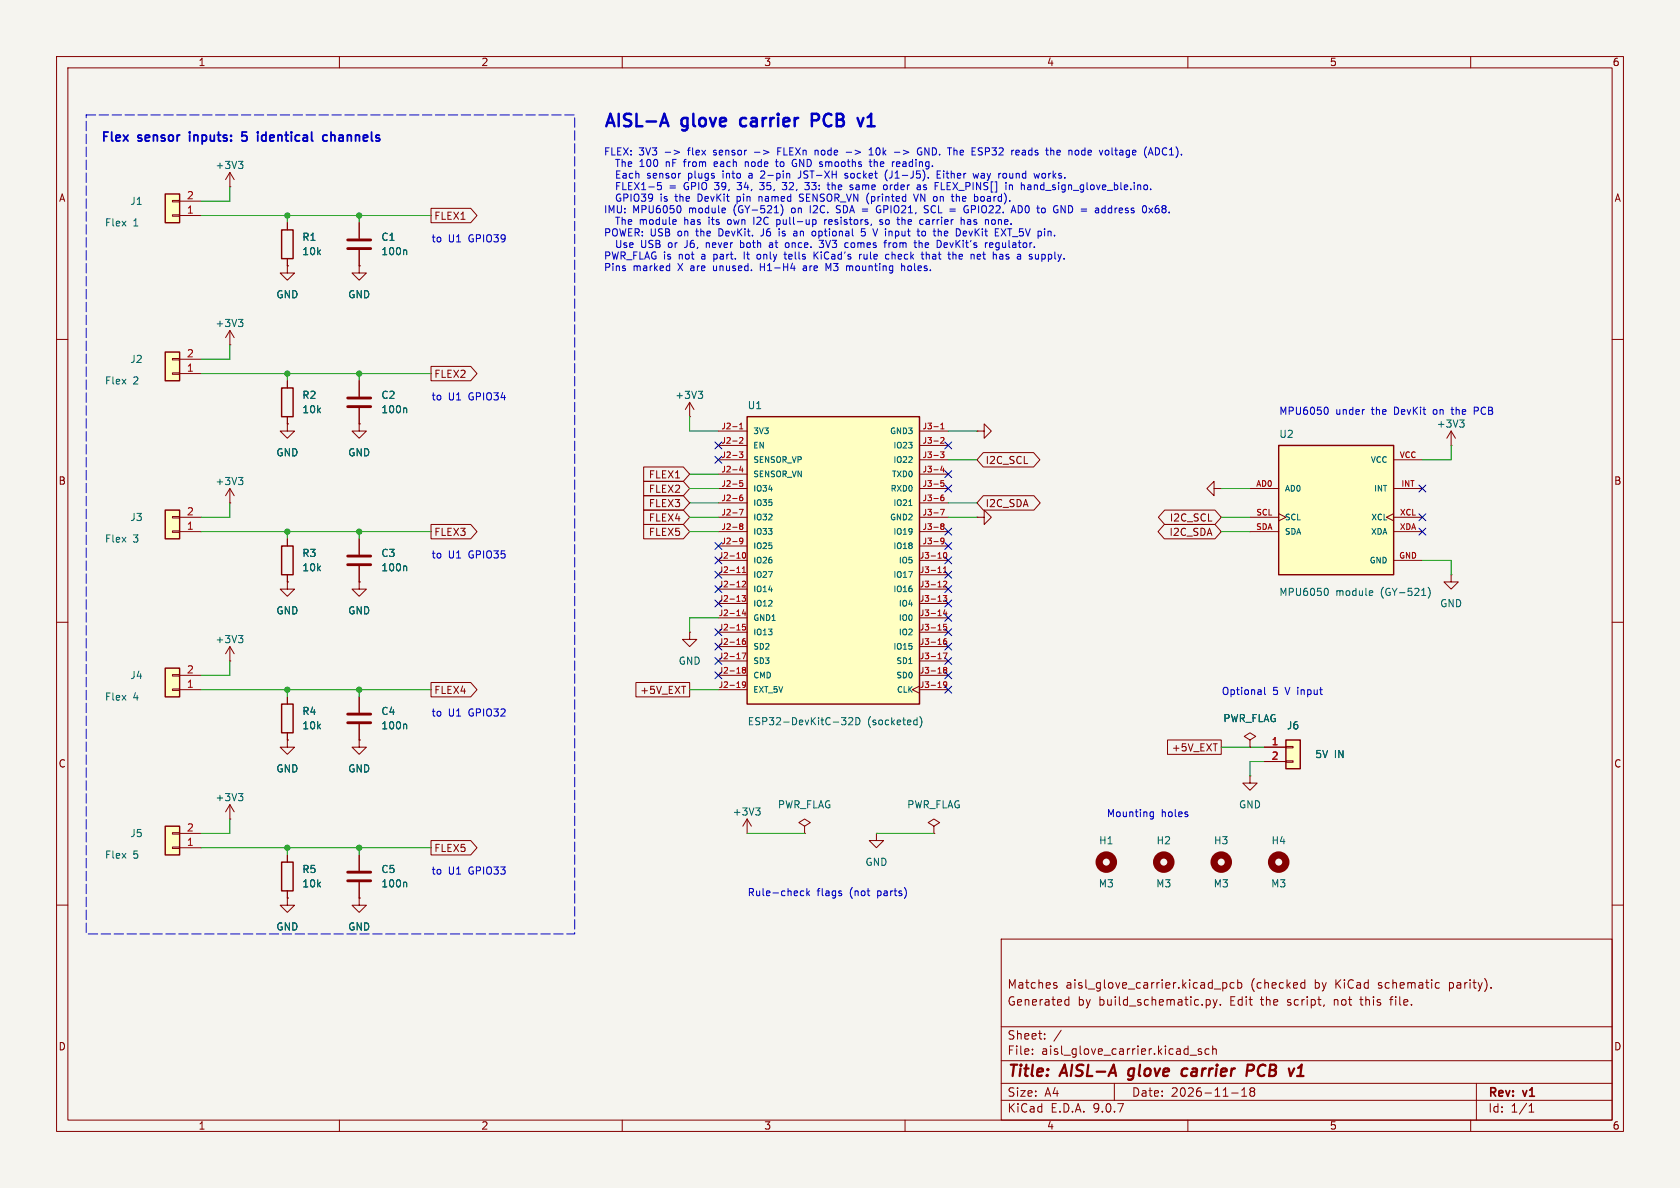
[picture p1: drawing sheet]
<svg xmlns="http://www.w3.org/2000/svg" width="297mm" height="210mm" viewBox="0 0 297 210" stroke-linecap="round" stroke-linejoin="round" font-family="sans-serif">
<path d="M0 0h297v210h-297z" fill="#f5f4ef" stroke="#f5f4ef" stroke-width=".18"/>
<g fill="none" stroke="#840000" stroke-width=".18">
<path d="M10 10h277v190h-277zM12 12h273v186h-273zM60 10v2M110 10v2M160 10v2M210 10v2M260 10v2M40.6 33h.1M40.6 30.5l-.7 1.3M40.6 30.5l.8 1.3M40.6 30.5v2.5M50.8 39.4v1.2"/>
<path d="M50.8 45.7v1.3M10 60h2M285 60h2M172.7 91.4h1.3v-1.2l1.3 1.2-1.3 1.3v-1.3M172.7 91.4h.1M214.6 86.4v-1.3l-1.2 1.3 1.2 1.2v-1.2h1.3M215.9 86.4h.1M10 110h2M63.5 102.9v1.2h1.3l-1.3 1.3-1.3-1.3h1.3M63.5 102.9h.1M285 110h2M63.5 123.2v2.8"/>
<path d="M63.5 128v2.8M221 137.2v1.2h1.2l-1.2 1.3-1.3-1.3h1.3M221 137.2h.1M40.6 144.8h.1M40.6 142.2v2.6M40.6 142.2l-.7 1.3M40.6 142.2l.8 1.3M50.8 151.1v1.3M50.8 157.5v1.3M10 160h2M177 166h108v32h-108zM186.5 174.2l.3 .1 .1 .2-.2 .2h-.3"/>
<path d="M186.5 173.7l.3 .1M188.4 177.6h.6M188.4 176.8h.6M189 176.2v1.5M213.2 176.8l.5-.1 .3 .3v.4l-.2 .2h-.6M213.2 176.7v1.5M214.5 176.7l.3 1M214.7 174.8h1.1M214.8 177.7l-.1 .4-.2 .1M215.2 176.7l-.4 1M215.7 177.6v.1M216.2 173.8l.4-.1 .3 .3v.4l-.2 .2h-.5"/>
<path d="M216.2 173.7v1.5M218.2 173.8l-.5-.1-.2 .3v.4l.1 .2h.6M218.8 173.8l.4-.1 .3 .3v.4l-.1 .2h-.6M218.8 173.2v1.5M230.2 173.7l.5 .1M230.7 174.6l-.5 .1M230.7 173.2v1.5M240.4 176.7h.6M245.7 176.7h.5M246.1 176.2l-.2 .2v1.3M254 173.7l.5 .1M254.5 174.6l-.5 .1"/>
<path d="M263.6 174.6v.1M285 160h2M60 198v2M110 198v2M160 198v2M177 194.5h108M177 191.5h108M177 187.5h108M177 181.5h108M182.5 186.3v.1M182.5 185.5v.1M184.7 183.6v.1"/>
<path d="M184.7 182.8v.1M187.6 182.1l-1.3 2M197 191.5v3M210 198v2M210.4 186.5h1.1M212.4 185.5l-.4-.1-.2 .2 .1 .2 .5 .2v.3h-.6M213.7 185.5l-.4-.1-.3 .3v.4l.2 .2h.5M214.4 185.5l.2-.1 .4 .1v.9M214.4 184.9v1.5M217.7 193.2h1.2M219.5 193.8h.9M219.5 192.7l.5-.4v1.5"/>
<path d="M221.2 192.9l-.2 .3v.5l.2 .1 .5-.1 .1-.2-.1-.4-.2-.2M221.2 192.9l-.2-.2 .2-.4 .5 .1 .1 .2-.3 .3M221.2 192.9h.3M260 198v2M261 191.5v6.5M270.3 196.6h.9M270.3 195.5l.4-.4v1.5"/>
</g>
<path d="M199.4 190.8l.2 .1M199.5 189.3v.7M209.9 189a.66 .66 0 0 0-1 .3v.5l.1 .3 .2 .1 .6-.1M220.5 189.3h.7a.55 .55 0 0 0 .5-.5 .55 .55 0 0 0-.3-.6h-.8l-.3 2M229.3 190.2h1.1M229.7 188.7l.4-.5-.2 2" fill="none" stroke="#840000" stroke-width=".4"/>
<g fill="none" stroke="#840000" stroke-width="1.3">
<circle cx="195.6" cy="152.4" r="1.27"/>
<circle cx="205.7" cy="152.4" r="1.27"/>
<circle cx="215.9" cy="152.4" r="1.27"/>
<circle cx="226.1" cy="152.4" r="1.27"/>
</g>
<path d="M42.2 28.5h.7l-.4 .5M42.7 29l.2 .2v.3l-.2 .3M71.7 128l.2 .2v.6M42.2 140.3h.7l-.4 .5M42.7 140.8l.2 .2v.3l-.2 .2" fill="none" stroke="#006464" stroke-width=".18"/>
<path d="M61.5 126.2h4M61.5 127.8h4" fill="none" stroke="#840000" stroke-width=".51"/>
<path d="M49.8 40.6h2v5.1h-2zM49.8 152.4h2v5.1h-2z" fill="none" stroke="#840000" stroke-width=".25"/>
<path d="M226.1 78.7h20.3v22.9h-20.3z" fill="#ffffc2"/>
<path d="M226.1 78.7h20.3v22.9h-20.3zM49.8 96.5h2v5.1h-2z" fill="none" stroke="#840000" stroke-width=".25"/>
<path d="M50.8 95.3v1.2M221 86.4h5.1M221 91.4h5.1M221 94h5.1M226.1 90.8l1.2 .6-1.2 .7M246.4 90.8l-1.3 .6 1.3 .7M246.4 86.4h5.1M246.4 91.4h5.1M246.4 94h5.1M246.4 81.3h5.1M246.4 99.1h5.1M50.8 101.6v1.3" fill="none" stroke="#840000" stroke-width=".18"/>
<path d="M234.4 104a.68 .68 0 0 1 .4 .6 .68 .68 0 0 1-.4 .7M242.3 104.4l.3 .1 .1 .2-.6 .1M242.6 105.2l-.3 .1M251.3 105.3h.8M252.5 103.8a1.46 1.46 0 0 1 0 1.9" fill="none" stroke="#006464" stroke-width=".18"/>
<path d="M132.1 73.7h30.5v50.8h-30.5z" fill="#ffffc2"/>
<path d="M132.1 73.7h30.5v50.8h-30.5z" fill="none" stroke="#840000" stroke-width=".25"/>
<g fill="none" stroke="#840000" stroke-width=".18">
<path d="M127 76.2h5.1M127 78.7h5.1M162.6 76.2h5M162.6 78.7h5M127 81.3h5.1M127 83.8h5.1M127 86.4h5.1M127 88.9h5.1M127 91.4h5.1M127 94h5.1M127 96.5h5.1M127 99.1h5.1"/>
<path d="M162.6 81.3h5M162.6 83.8h5M162.6 86.4h5M162.6 88.9h5M162.6 91.4h5M162.6 94h5M162.6 96.5h5M162.6 99.1h5M127 101.6h5.1M127 104.1h5.1M127 106.7h5.1M127 109.2h5.1"/>
<path d="M127 111.8h5.1M127 114.3h5.1M127 116.8h5.1M127 119.4h5.1M162.6 101.6h5M162.6 104.1h5M162.6 106.7h5M162.6 109.2h5M162.6 111.8h5M162.6 114.3h5M162.6 116.8h5M162.6 119.4h5"/>
<path d="M127 121.9h5.1M162.6 121.3l-1.3 .6 1.3 .7M162.6 121.9h5"/>
</g>
<g fill="none" stroke="#a90000" stroke-width=".18">
<path d="M130.7 79.9h.6l-.3 .4 .3 .1v.4l-.2 .1-.4-.1M130.7 75.8h.6M130.7 75.1l.3-.3v1M130.7 77.4l.4-.1 .2 .3-.6 .8h.6M166.3 79.9h.6l-.3 .4 .2 .1v.4l-.1 .1-.4-.1M166.3 75.8h.6M166.3 77.4l.4-.1 .2 .3-.6 .8h.6M166.3 75.1l.3-.3v1M130.7 90h.7l-.5 1.1M130.9 93l-.2-.2 .2-.2 .4 .2-.2 .2M130.9 93l-.2 .2 .2 .4 .4-.2-.2-.4M130.9 93h.2"/>
<path d="M131 82.4l-.3 .7h.7M131.2 87.5h-.3l-.1 .2-.1 .6 .2 .2 .4-.1-.1-.5h-.3l-.2 .2M131.2 82.8v.6M131.3 85h-.5l-.1 .4h.5l.1 .5-.2 .1-.4-.1M131.3 95.6l-.2 .1h-.3v-.5l.3-.1 .2 .2v.6l-.2 .2h-.3M131.3 97.8l.2-.1a.54 .54 0 0 1 .3 .5 .54 .54 0 0 1-.3 .5l-.3-.4zM166.3 90h.6l-.4 1.1M166.5 93l-.2-.2 .2-.2 .4 .2-.2 .2M166.5 93h.2M166.5 93l-.2 .2 .2 .4 .4-.2-.2-.4M166.6 82.4l-.3 .7h.6M166.8 87.5h-.3l-.1 .2-.1 .6 .2 .2 .3-.1v-.5h-.3l-.2 .2"/>
<path d="M166.8 82.8v.6M166.8 85h-.4l-.1 .4h.5v.5l-.1 .1-.4-.1M166.9 95.6l-.2 .1h-.3v-.5l.3-.1 .2 .2-.1 .6-.1 .2h-.3M166.9 97.8l.1-.1a.54 .54 0 0 1 .4 .5 .54 .54 0 0 1-.4 .5l-.2-.4zM130.3 101.2h.5M131.2 105.3h.6l-.3 .4 .3 .1v.4l-.2 .1-.4-.1M131.2 115.4h.7l-.5 1.1M131.2 102.8l.4-.1 .2 .3-.6 .8h.6M131.2 101.2h.6M131.2 100.5l.3-.3v1M131.4 118.4l-.2-.2 .2-.2 .4 .2-.2 .2M131.4 118.4l-.2 .2 .2 .4 .4-.2-.2-.4"/>
<path d="M131.4 118.4h.2M131.5 107.8l-.3 .7h.7M131.7 112.9h-.3l-.1 .2-.1 .6 .2 .2 .4-.1-.1-.5h-.3l-.2 .2M131.7 108.2v.6M131.8 110.4h-.5l-.1 .4h.5l.1 .5-.2 .1-.4-.1M165.8 101.2h.6M166.7 105.3h.7l-.4 .4 .3 .1v.4l-.1 .1-.5-.1M166.7 115.4h.7l-.4 1.1M166.8 101.2h.6M166.8 102.8l.4-.1 .2 .3-.7 .8h.7M166.8 100.5l.3-.3v1M167 118.4l-.2-.2 .2-.2 .4 .2-.2 .2"/>
<path d="M167 118.4h.2M167 118.4l-.2 .2 .2 .4 .4-.2-.2-.4M167 107.8l-.2 .7h.6M167.3 112.9h-.3l-.2 .2v.6l.2 .2 .3-.1v-.5h-.3l-.2 .2M167.3 108.2v.6M167.3 110.4h-.5v.4h.5v.5l-.1 .1-.4-.1M131.8 121l-.2 .1h-.3v-.5l.3-.1 .2 .2v.6l-.2 .2h-.3M167.4 121l-.2 .1h-.3l-.1-.5 .4-.1 .2 .2-.1 .6-.1 .2h-.3"/>
</g>
<path d="M160.7 89.4h.6M148.8 126.9h.7l-.4 .4 .4 .2v.4l-.2 .2h-.4M150 127l.5-.1 .3 .3-.8 .9h.8M151.3 126.9a.64 .64 0 0 1 .7 .6 .64 .64 0 0 1-.7 .6zM162 127.3h.1M162.1 126.9v1.2M162.1 128.1h-.1M162.6 126.7a1.46 1.46 0 0 1 0 1.9" fill="none" stroke="#006464" stroke-width=".18"/>
<path d="M29.2 90.2h2.5v5.1h-2.5z" fill="#ffffc2"/>
<path d="M29.2 90.2h2.5v5.1h-2.5z" fill="none" stroke="#840000" stroke-width=".25"/>
<path d="M256.5 78.7h.1M256.5 76.2l-.7 1.3M256.5 76.2l.8 1.3M256.5 76.2v2.5M30.5 93.9h1.2v.2h-1.2zM30.5 91.3h1.2v.3h-1.2zM31.7 94h3.9M31.7 91.4h3.9" fill="none" stroke="#840000" stroke-width=".18"/>
<path d="M258.1 74.2h.7l-.4 .5M258.6 74.7l.2 .3v.3l-.2 .2" fill="none" stroke="#006464" stroke-width=".18"/>
<path d="M29.2 146.1h2.5v5h-2.5z" fill="#ffffc2"/>
<path d="M49.8 68.6h2v5.1h-2zM29.2 146.1h2.5v5h-2.5z" fill="none" stroke="#840000" stroke-width=".25"/>
<path d="M50.8 74.9v1.3h1.3l-1.3 1.3-1.3-1.3h1.3M50.8 74.9h.1M50.8 67.3v1.3M50.8 73.7v1.2M50.8 102.9v1.2h1.3l-1.3 1.3-1.3-1.3h1.3M50.8 102.9h.1M221 130.8l1-.6-1-.7-1 .7 1 .6v1.3M221 132.1h.1M30.5 149.7h1.2v.3h-1.2zM30.5 147.2h1.2v.2h-1.2zM31.7 149.9h3.9M31.7 147.3h3.9" fill="none" stroke="#840000" stroke-width=".18"/>
<path d="M29.2 118.1h2.5v5.1h-2.5z" fill="#ffffc2"/>
<path d="M29.2 118.1h2.5v5.1h-2.5z" fill="none" stroke="#840000" stroke-width=".25"/>
<path d="M40.6 58.4l-.7 1.3M40.6 58.4l.8 1.3M40.6 58.4v2.6M40.6 61h.1M30.5 119.3h1.2v.2h-1.2zM31.7 119.4h3.9M30.5 121.8h1.2v.2h-1.2zM31.7 121.9h3.9" fill="none" stroke="#840000" stroke-width=".18"/>
<path d="M42.2 56.5h.7l-.4 .4M42.7 56.9l.2 .3v.3l-.2 .2" fill="none" stroke="#006464" stroke-width=".18"/>
<path d="M227.3 130.8h2.6v5.1h-2.6z" fill="#ffffc2"/>
<path d="M227.3 130.8h2.6v5.1h-2.6z" fill="none" stroke="#840000" stroke-width=".25"/>
<path d="M121.9 111.8v1.2h1.3l-1.3 1.3-1.3-1.3h1.3M121.9 111.8h.1M223.5 132.1h3.8M223.5 134.6h3.8M227.3 132h1.3v.2h-1.3zM227.3 134.5h1.3v.2h-1.3z" fill="none" stroke="#840000" stroke-width=".18"/>
<path d="M29.2 62.2h2.5v5.1h-2.5z" fill="#ffffc2"/>
<path d="M29.2 62.2h2.5v5.1h-2.5z" fill="none" stroke="#840000" stroke-width=".25"/>
<g fill="none" stroke="#840000" stroke-width=".18">
<path d="M63.5 39.4v2.8M50.8 47v1.3h1.3l-1.3 1.2-1.3-1.2h1.3M50.8 47h.1M63.5 47v1.3h1.3l-1.3 1.2-1.3-1.2h1.3M63.5 47h.1M63.5 44.2v2.8M30.5 65.9h1.2v.3h-1.2zM30.5 63.4h1.2v.2h-1.2zM31.7 66h3.9M31.7 63.5h3.9M63.5 74.9v1.3h1.3l-1.3 1.3-1.3-1.3h1.3M63.5 74.9h.1"/>
<path d="M63.5 67.3v2.8M63.5 72.1v2.8M121.9 73.7h.1M121.9 71.1l-.7 1.3M121.9 71.1l.8 1.3M121.9 71.1v2.6M172.7 76.2h1.3v-1.3l1.3 1.3-1.3 1.3v-1.3M172.7 76.2h.1M40.6 88.9h.1M40.6 86.4v2.5M40.6 86.4l-.7 1.2M40.6 86.4l.8 1.2"/>
<path d="M63.5 95.3v2.7M40.6 116.8h.1M40.6 114.3l-.7 1.3M40.6 114.3l.8 1.3M40.6 114.3v2.5M63.5 100.1v2.8M256.5 101.6v1.3h1.3l-1.3 1.2-1.2-1.2h1.2M256.5 101.6h.1M63.5 151.1v2.8M63.5 156v2.8M132.1 147.3h.1M132.1 144.8l-.8 1.3"/>
<path d="M132.1 144.8l.7 1.3M132.1 144.8v2.5M142.2 146.1l1.1-.7-1.1-.6-1 .6 1 .7v1.2M142.2 147.3h.1M154.9 147.3v1.3h1.3l-1.3 1.3-1.2-1.3h1.2M154.9 147.3h.1M165.1 146.1l1-.7-1-.6-1 .6 1 .7v1.2M165.1 147.3h.1"/>
</g>
<path d="M61.5 42.4h4M61.5 43.9h4M61.5 70.4h4M61.5 71.9h4M61.5 98.3h4M61.5 99.8h4M61.5 154.2h4M61.5 155.7h4" fill="none" stroke="#840000" stroke-width=".51"/>
<path d="M71.7 44.2l.2 .2v.6M71.7 72.1l.2 .2v.7M123.4 69.2h.8l-.4 .4M124 69.6l.2 .3v.3l-.2 .2M42.2 84.4h.7l-.4 .5M42.7 84.9l.2 .2v.3l-.2 .3M42.2 112.3h.7l-.4 .5M42.7 112.8l.2 .3v.3l-.2 .2M71.7 100.1l.2 .1v.7M71.7 155.9l.2 .2v.7M133.6 142.8h.8l-.4 .5M134.1 143.3l.3 .2v.3l-.3 .3" fill="none" stroke="#006464" stroke-width=".18"/>
<path d="M29.2 34.3h2.5v5.1h-2.5z" fill="#ffffc2"/>
<path d="M29.2 34.3h2.5v5.1h-2.5zM49.8 124.5h2v5h-2z" fill="none" stroke="#840000" stroke-width=".25"/>
<g fill="none" stroke="#840000" stroke-width=".18">
<path d="M30.5 38h1.2v.2h-1.2zM30.5 35.4h1.2v.3h-1.2zM31.7 38.1h3.9M31.7 35.6h3.9M50.8 39.4v1.2M63.5 39.4v2.8M76.2 36.8h7l1.1 1.3-1.1 1.3h-7zM50.8 47h.1M50.8 45.7v1.3M63.5 47h.1M63.5 44.2v2.8M50.8 74.9h.1"/>
<path d="M50.8 67.3v1.3M50.8 73.7v1.2M63.5 74.9h.1M63.5 67.3v2.8M63.5 72.1v2.8M76.2 64.8h7l1.1 1.2-1.1 1.3h-7zM50.8 95.3v1.2M63.5 95.3v2.7M76.2 92.7h7l1.1 1.3-1.1 1.3h-7zM113.8 90.2h7l1.1 1.2-1.1 1.3h-7zM113.8 87.6h7l1.1 1.3-1.1 1.3h-7zM113.8 85.1h7l1.1 1.3-1.1 1.2h-7z"/>
<path d="M113.8 92.7h7l1.1 1.3-1.1 1.3h-7zM113.8 82.5h7l1.1 1.3-1.1 1.3h-7zM173.8 87.6h9l1.1 1.3-1.1 1.3h-9l-1.1-1.3zM173.8 80h8.9l1.1 1.3-1.1 1.3h-8.9l-1.1-1.3zM205.8 92.7h9l1.1 1.3-1.1 1.3h-9l-1.1-1.3zM205.9 90.2h8.9l1.1 1.2-1.1 1.3h-8.9l-1.1-1.3zM50.8 102.9h.1M50.8 101.6v1.3M63.5 102.9h.1M63.5 100.1v2.8M50.8 130.8v1.3h1.3l-1.3 1.3-1.3-1.3h1.3M50.8 130.8h.1"/>
<path d="M50.8 123.2v1.3M50.8 129.5v1.3M63.5 130.8v1.3h1.3l-1.3 1.3-1.3-1.3h1.3M63.5 130.8h.1M63.5 123.2v2.8M63.5 128v2.8M76.2 120.6h7l1.1 1.3-1.1 1.3h-7zM112.4 120.6h9.5v2.6h-9.5zM206.4 130.8h9.5v2.6h-9.5zM221 132.1h.1M223.5 132.1h3.8M223.5 134.6h3.8"/>
<path d="M50.8 158.8v1.2h1.3l-1.3 1.3-1.3-1.3h1.3M50.8 158.8h.1M50.8 151.1v1.3M50.8 157.5v1.3M63.5 158.8v1.2h1.3l-1.3 1.3-1.3-1.3h1.3M63.5 158.8h.1M63.5 151.1v2.8M63.5 156v2.8M76.2 148.6h7l1.1 1.3-1.1 1.2h-7z"/>
</g>
<g fill="none" stroke="#009600" stroke-width=".18">
<path d="M35.6 38.1h40.6M40.6 33v2.6h-5M50.8 38.1v1.3M63.5 38.1v1.3M35.6 66h40.6M40.6 61v2.5h-5M50.8 66v1.3M63.5 66v1.3M121.9 73.7v2.5h5.1M167.6 76.2h5.1M256.5 78.7v2.6h-5M35.6 94h40.6"/>
<path d="M40.6 88.9v2.5h-5M50.8 94v1.3M63.5 94v1.3M121.9 91.4h5.1M121.9 94h5.1M121.9 83.8h5.1M121.9 86.4h5.1M121.9 88.9h5.1M167.6 91.4h5.1M167.6 81.3h5.1M167.6 88.9h5.1M215.9 91.4h5.1"/>
<path d="M215.9 94h5.1M215.9 86.4h5.1M251.5 99.1h5v2.5M40.6 116.8v2.6h-5M127 109.2h-5.1v2.6M35.6 121.9h40.6M50.8 121.9v1.3M63.5 121.9v1.3M121.9 121.9h5.1M215.9 132.1h7.6M223.5 134.6h-2.5v2.6M35.6 149.9h40.6"/>
<path d="M40.6 144.8v2.5h-5M50.8 149.9v1.2M63.5 149.9v1.2M132.1 147.3h10.1M154.9 147.3h10.2"/>
</g>
<g fill="none" stroke="#000084" stroke-width=".18">
<path d="M126.4 78.1l1.2 1.2M127.6 78.1l-1.2 1.2M167 78.1l1.2 1.2M168.2 78.1l-1.2 1.2M126.4 98.5l1.2 1.2M126.4 80.7l1.2 1.2M126.4 95.9l1.2 1.2M127.6 98.5l-1.2 1.2M127.6 80.7l-1.2 1.2M127.6 95.9l-1.2 1.2M167 83.2l1.2 1.2M167 85.8l1.2 1.2"/>
<path d="M167 98.5l1.2 1.2M167 95.9l1.2 1.2M167 93.4l1.2 1.2M168.2 83.2l-1.2 1.2M168.2 85.8l-1.2 1.2M168.2 98.5l-1.2 1.2M168.2 95.9l-1.2 1.2M168.2 93.4l-1.2 1.2M250.9 93.4l1.2 1.2M250.9 90.8l1.2 1.2M250.9 85.8l1.2 1.2M252.1 93.4l-1.2 1.2"/>
<path d="M252.1 90.8l-1.2 1.2M252.1 85.8l-1.2 1.2M126.4 106.1l1.2 1.2M126.4 116.2l1.2 1.2M126.4 103.5l1.2 1.2M126.4 118.8l1.2 1.2M126.4 113.7l1.2 1.2M126.4 101l1.2 1.2M126.4 111.2l1.2 1.2M127.6 118.8l-1.2 1.2M127.6 106.1l-1.2 1.2M127.6 116.2l-1.2 1.2"/>
<path d="M127.6 103.5l-1.2 1.2M127.6 113.7l-1.2 1.2M127.6 101l-1.2 1.2M127.6 111.2l-1.2 1.2M167 108.6l1.2 1.2M167 103.5l1.2 1.2M167 106.1l1.2 1.2M167 116.2l1.2 1.2M167 113.7l1.2 1.2M167 101l1.2 1.2M167 118.8l1.2 1.2M167 111.2l1.2 1.2"/>
<path d="M168.2 108.6l-1.2 1.2M168.2 103.5l-1.2 1.2M168.2 106.1l-1.2 1.2M168.2 116.2l-1.2 1.2M168.2 113.7l-1.2 1.2M168.2 101l-1.2 1.2M168.2 118.8l-1.2 1.2M168.2 111.2l-1.2 1.2M167 121.3l1.2 1.2M168.2 121.3l-1.2 1.2"/>
</g>
<g fill="none" stroke="#0000c2" stroke-width=".18">
<path d="M116.4 32.7h.3l.2 .3-.1 .5h-.4M117.6 26.9h1M119.2 26.6l.9 .3-.9 .4M120.2 36.4l.2 .4-.2 .8M120.8 28.6h.5M121.1 28.2l-.1 1.2M123.4 34.3v1.3h.3M125.3 38.4v.1M125.3 38.8v.9M126.7 28.6h-.3l-.1 .2v.6h.4M126.9 28.9l-.6 .1M127.8 30.2v.1"/>
<path d="M127.8 30.6v.9M129 38.8l-.3 .1-.1 .2 .1 .4 .3 .2M130.3 33.4l.5 .1M130.3 35.5l.4 .1M130.3 34.7v1.3M130.7 34.7l-.4 .1M131.1 32.3l-.4 .4h.1M131.8 28.7l.3-.1 .2 .2M131.8 28.6v.8M132.4 30.7h.5l.1 .8M133 30.9l-.5 .1-.1 .2 .1 .3 .5-.1M133.3 38.4v1.3"/>
<path d="M133.4 26.9h1M134.2 34.9l.3-.2 .2 .2M134.2 34.7v.9M134.3 32.3h.8l-.4 .4 .3 .1M134.3 33.4l.2 .1h.5M134.5 38.9l-.7 .8h.7M134.7 30.2l-.2 .1M135 30.2l.1 .1M135.1 30.8l-.7 .7h.8M137.1 28.6h.5M137.3 28.2v1.1l.3 .1M137.4 38.8l.4 .1 .1 .2v.4l-.5 .2"/>
<path d="M137.5 26.7h.4M138.1 36.2a1.49 1.49 0 0 1 0 1.8M138.1 26.1h-.6v1.3M139.1 32.3l-.4 .4 .3 .1 .1 .2M139.1 33.3l-.3 .2h-.5M140.6 28.9h.2v.4l-.3 .1M140.6 28.2h.2M141.3 34.6l.1 .3 .5 .1 .1 .2-.2 .4-.5-.1M141.6 30.2v.9a.41 .41 0 0 1-.5 .4M143.1 32.3l-.5 .4 .4 .2 .1 .4-.3 .2h-.3M143.2 36.4v1.2M144.2 26.6h.3l.1 .1"/>
<path d="M145.8 38.8v.9M146.1 38.8l-.3 .3M146.9 38.8h-.2l-.2 .2 .1 .6 .3 .1M147.1 39.1l-.6 .1M147.1 32.3v1.2M147.5 32.7l-.4 .1M147.8 37.6h.5M147.8 36.7l.2 .2 .3 .1M149.6 26.9h1M149.8 30.7l-.3-.1-.1 .2v.2l.4 .1v.3h-.4M151.7 32.7h-.3M151.8 33.1h-.3l-.2 .1 .1 .3h.4"/>
<path d="M153.6 28.6h.5M153.6 27.4h.8M153.6 26.5l.4-.4v1.3M153.8 28.2v1.1l.3 .1M154.6 28.7l.3-.1 .2 .2M154.6 28.2v1.2M155 37.4l.3 .2 .4-.1M155.5 37.1h.2M156 38.9l-.3-.1-.2 .2 .1 .2 .4 .1v.3h-.5M156.5 31.1l.4 .9M156.7 38.9l-.1 .2 .1 .5M156.8 30.1l-.3 .8"/>
<path d="M157.4 32.7v.8M157.6 31.3l-.4 .2M157.8 32.7l-.4 .2M158.1 26.9h1M158.7 28.6l.3 .1 .1 .2-.6 .1M159 29.4h-.3M159.6 38.8l.4 .2M161.5 34.3l.4 1.3 .5-1.3M162.9 26.2a.59 .59 0 0 0-.7 .6 .59 .59 0 0 0 .7 .5l.1-.4h-.3M163.5 27.4v-1.3l.7 1.3M163.5 36.9l.5 .2 .1 .3-.2 .2h-.5M163.6 36.4h-.1"/>
<path d="M163.7 38.9h.5M163.7 32.7h-.3l-.1 .2v.2l.4 .1v.3h-.4M163.9 36.4h.2M164.2 39.2h-.3l-.2 .2v.2l.5 .1M165.7 30.2v1.3h.6M165.7 30.8h.4M166.4 33.5h.6M166.8 30.2v.1M166.8 30.6v.9M169.3 34.7l.3 .2v.7M170.3 38.8l.2 .2v.7M170.9 37.1h.3l-.1 .5"/>
<path d="M171.1 38.9h.4l.1 .8M171.6 39.1l-.4 .1-.2 .2 .2 .3 .4-.1M171.7 36.4v1.2M171.7 37h.5M173 30.6l-.2 .9-.3-.6M173.2 26.1l.5 .1M173.2 26.7l.3 .2 .2 .1M173.4 35.3l.2 .3 .3-.1 .1-.2M173.4 35l.2-.3 .3 .1 .1 .2M173.6 30.6l-.1 .1M173.6 31l-.2 .2 .2 .3M173.7 27.2l-.3 .2h-.3"/>
<path d="M175.5 38.8l.3 .1 .2 .2-.1 .4-.4 .2M177.9 30.8v.6M178.6 32.7l.4 .2v.6M180 26.6l.2 .3-.6 .1M180 36.4v1.2h.5M180.1 27.3l-.1 .1M180.9 26.6h-.2M180.9 26.9l-.2 .2 .2 .3M182.9 32.7v.8M182.9 32.7v.1M184.8 30.8l-.4-.2-.2 .3 .1 .5 .3 .1 .2-.1M186.2 26.6l.1 .8"/>
<path d="M187.3 26.6h-.3l-.2 .1 .1 .6 .4 .1M187.5 26.9l-.7 .1M187.6 36.4l.7 1.2M190.7 26.7v.6M191.3 26.6l-.1 .2 .1 .5M195.3 36.8h.1M195.4 36.4v1.2M195.4 37.6h-.1M196 36.9v.6M196.6 26.1v1.1l.2 .2M203.1 36.8l.7 .8M203.4 26.1l.4 1.3"/>
<path d="M203.8 36.8l-.7 .8M204.3 26.1a.64 .64 0 0 1 .7 .7 .64 .64 0 0 1-.7 .6zM204.6 36.4h-.2a.86 .86 0 0 0 0 1.2h.3M204.7 36.8h-.3l-.2 .3M118.3 47l.1 .1M118.4 46.6v1.2M118.4 47.8h-.1M121.3 43.7l-.3 .1M124.9 42.9v.9M125.2 42.9l-.3 .1M130.9 43l.4-.1 .2 .1M130.9 42.5v1.3"/>
<path d="M131.5 43.6l-.2 .2-.4-.1M131.6 44.5v1.3M134.2 45h-.3l-.1 .2 .1 .5 .3 .1M134.4 46.6v1.2M134.4 47.2h.7M134.8 41.7h-.3M136.1 43h.4l.1 .8M136.6 43.2l-.4 .1-.2 .2 .2 .3 .4-.1M137.7 40.4v.2M137.7 40.9v.8M138.6 45h.5M138.8 44.5v1.1l.3 .2"/>
<path d="M139.3 42.9l.2 .3v.3l-.2 .3M140.3 41.7h.6M140.3 40.9h.5M140.9 41.2l-.6 .1M142.4 47l-.4 .1M142.5 47.4h-.3l-.2 .1v.3h.5M143.8 40.9h.3l.1 .2v.5l-.4 .1M143.9 44.5v1.3M144.1 45.1l.5 .7M144.6 44.5l-.7 .8M145.6 42.5l-.4 .5 .3 .1 .1 .4-.2 .3h-.4M146 42.5l.4 1.3"/>
<path d="M146.9 46.6l-.4 .9-.5-.9v1.2M150 47l.2 .2M150.2 47.2v.6M150.4 47l-.2 .2M150.9 42.9l-.3 .1-.2 .2 .1 .4 .4 .2M152 45v.8M152.3 40.4v.6l.1-.1 .5 .1 .1 .5-.3 .2-.4-.1M152.3 45l-.3 .2M152.7 45v.6l.2 .2M156.8 45h.4M157.2 45.7l-.4 .1M157.2 42.9v.9"/>
<path d="M157.5 42.9l-.3 .3M159.4 47.1l.2-.1 .3 .1v.7M159.4 46.6v1.2M162.5 43l.2-.1 .3 .1v.8M163 41l.2-.1 .4 .1v.5l-.1 .2h-.3l-.2-.1zM163.7 45.1l.4-.1 .2 .1M163.7 44.5v1.3M166.3 40.9l.1 .8M167 43.7h.4M167 43l.3-.1 .2 .3-.6 .1M168.5 45.1l.1-.1h.3l.1 .8M168.5 44.5v1.3"/>
<path d="M170.3 41.7h.5M170.3 40.9h.4l.2 .3-.6 .1M172.8 45.1l.1-.1h.3l.2 .1v.2l-.6 .1M172.8 45.6l.1 .2 .4-.1M175 43.7h.5M175 43l.4-.1 .1 .3-.6 .1M176.1 44.1l.1 .1M176.5 42.9l-.4 .1-.1 .2 .1 .4 .4 .2M176.9 45h.3l.1 .8M177 40.4l.8 1.3M177.3 45.7l-.4 .1M177.3 45.3h-.4"/>
<path d="M177.8 40.4l-.8 1.3M182 45.7l.1 .1M182 45v.3M184.2 45v1.2M184.2 45.7l.1 .1M184.3 45h-.1M234.4 72a.68 .68 0 0 1 .4 .6 .68 .68 0 0 1-.4 .6M256.5 72.4h.5M256.7 72l.1 1.2M260.6 72.6h.5M261.1 72h-.5v1.2M223.6 121.5v1.1l.1 .2"/>
<path d="M141.5 158.1l.2 .2h.4M142.1 157.6l-.4-.1-.2 .2M142.6 157.1v1.2M142.8 157.9l.3 .4M143.1 157.5l-.5 .5M148.6 157.9l.2 .2-.2 .2M148.6 157.5l.2 .1M203.4 144.2l.1 .2 .4-.1M203.9 143.5v1l-.2 .3-.3-.1M203.9 143.6l-.4-.1-.1 .1"/>
</g>
<path d="M33.5 23.3v.2M33.5 23.9v1M42.8 24.8l.2 .1h.5M43.6 23.3h-.8v.8l.2-.2 .5 .1M47 23.9h-.4l-.3 .3v.4l.1 .3h.6M57.2 24.8l.2 .1h.4M57.8 23.9h-.4l-.2 .1M58.5 23.3v1.6M59.1 23.9h-.3l-.3 .1" fill="none" stroke="#0000c2" stroke-width=".32"/>
<path d="M116.9 21.7h1.1M117.4 20.1l.8 2.2M131 21.1l-.1 .2 .1 .8M144.6 20.2l-1.1-.1v2.2M144.6 21.2l-1.1 .1M153.4 22.3h1.2M153.6 20.6l-.2 .1" fill="none" stroke="#0000c2" stroke-width=".44"/>
<path d="M15.2 20.3h86.4v144.8h-86.4z" fill="none" stroke="#0000c2" stroke-width=".18" stroke-dasharray="1.7 .6"/>
<path d="M71.7 44.2l.2 .2v.6M71.7 72.1l.2 .2v.7M71.7 100.1l.2 .1v.7M71.7 128l.2 .2v.6M71.7 155.9l.2 .2v.7" fill="none" stroke="#006464" stroke-width=".18"/>
<g fill="#009600" stroke="#009600" stroke-width=".18">
<circle cx="63.5" cy="66" r=".46"/>
<circle cx="50.8" cy="66" r=".46"/>
<circle cx="63.5" cy="94" r=".46"/>
<circle cx="50.8" cy="94" r=".46"/>
<circle cx="63.5" cy="121.9" r=".46"/>
<circle cx="50.8" cy="149.9" r=".46"/>
<circle cx="50.8" cy="121.9" r=".46"/>
<circle cx="63.5" cy="149.9" r=".46"/>
<circle cx="50.8" cy="38.1" r=".46"/>
<circle cx="63.5" cy="38.1" r=".46"/>
</g>
<g font-size="3.1" fill="#0000c2">
<text x="106.7" y="22.6">AISL-A</text>
<text x="120.7" y="22.6">glove</text>
<text x="131.9" y="22.6">carrier</text>
<text x="145.4" y="22.6">PCB</text>
<text x="154.5" y="22.6">v1</text>
</g>
<g font-size="2.8" fill="#840000">
<text x="178" y="190.9">Title:</text>
<text x="187.7" y="190.9">AISL-A</text>
<text x="200.4" y="190.9">glove</text>
<text x="210.6" y="190.9">carrier</text>
<text x="222.8" y="190.9">PCB</text>
</g>
<g font-size="2.2" fill="#0000c2">
<text x="17.8" y="25.2">Flex</text>
<text x="24.5" y="25.2">sensor</text>
<text x="34.2" y="25.2">inputs:</text>
<text x="44.2" y="25.2">5</text>
<text x="47.5" y="25.2">identical</text>
<text x="59.8" y="25.2">channels</text>
</g>
<g font-size="2.1" fill="#840000">
<text x="178" y="178">Generated</text>
<text x="178" y="175">Matches</text>
<text x="188.4" y="175">aisl_glove_carrier.kicad_pcb</text>
<text x="190.5" y="178">by</text>
<text x="194.3" y="178">build_schematic.py.</text>
<text x="217.6" y="178">Edit</text>
<text x="221.2" y="175">(checked</text>
<text x="223.2" y="178">the</text>
<text x="228" y="178">script,</text>
<text x="232.5" y="175">by</text>
<text x="236.3" y="175">KiCad</text>
<text x="236.4" y="178">not</text>
<text x="241.2" y="178">this</text>
<text x="244.1" y="175">schematic</text>
<text x="246.7" y="178">file.</text>
<text x="256.7" y="175">parity).</text>
<text x="178" y="184">Sheet:</text>
<text x="178" y="186.7">File:</text>
<text x="184.1" y="186.7">aisl_glove_carrier.kicad_sch</text>
<text x="178" y="196.9">KiCad</text>
<text x="178" y="194.1">Size:</text>
<text x="184.7" y="194.1">A4</text>
<text x="185.7" y="196.9">E.D.A.</text>
<text x="193.3" y="196.9">9.0.7</text>
<text x="200" y="194.1">Date:</text>
<text x="207" y="194.1">2026-11-18</text>
<text x="263" y="194.3">Rev:</text>
<text x="263" y="196.9">Id:</text>
<text x="267.1" y="196.9">1/1</text>
<text x="269.4" y="194.3">v1</text>
</g>
<g font-size="1.8" fill="#840000">
<text x="35" y="11.9">1</text>
<text x="85" y="11.9">2</text>
<text x="135" y="11.9">3</text>
<text x="185" y="11.9">4</text>
<text x="235" y="11.9">5</text>
<text x="285" y="11.9">6</text>
<text x="10.3" y="35.9">A</text>
<text x="285.3" y="35.9">A</text>
<text x="76.7" y="39.1">FLEX1</text>
<text x="76.7" y="67">FLEX2</text>
<text x="174.1" y="82.2">I2C_SCL</text>
<text x="10.3" y="85.9">B</text>
<text x="114.6" y="89.9">FLEX3</text>
<text x="114.6" y="87.3">FLEX2</text>
<text x="114.6" y="84.8">FLEX1</text>
<text x="174.1" y="89.9">I2C_SDA</text>
<text x="285.3" y="85.9">B</text>
<text x="76.7" y="94.9">FLEX3</text>
<text x="114.6" y="92.4">FLEX4</text>
<text x="114.6" y="94.9">FLEX5</text>
<text x="206.6" y="94.9">I2C_SDA</text>
<text x="206.7" y="92.4">I2C_SCL</text>
<text x="76.7" y="122.9">FLEX4</text>
<text x="113.1" y="122.9">+5V_EXT</text>
<text x="10.3" y="135.9">C</text>
<text x="207.1" y="133">+5V_EXT</text>
<text x="285.3" y="135.9">C</text>
<text x="76.7" y="150.8">FLEX5</text>
<text x="10.3" y="185.9">D</text>
<text x="285.3" y="185.9">D</text>
<text x="35" y="199.9">1</text>
<text x="85" y="199.9">2</text>
<text x="135" y="199.9">3</text>
<text x="185" y="199.9">4</text>
<text x="235" y="199.9">5</text>
<text x="285" y="199.9">6</text>
</g>
<g font-size="1.8" fill="#0000c2">
<text x="106.7" y="27.6">FLEX:</text>
<text x="109" y="29.6">The</text>
<text x="112.9" y="27.6">3V3</text>
<text x="113.4" y="29.6">100</text>
<text x="118.2" y="29.6">nF</text>
<text x="121.6" y="29.6">from</text>
<text x="121.9" y="27.6">flex</text>
<text x="126.6" y="27.6">sensor</text>
<text x="127.1" y="29.6">each</text>
<text x="132.8" y="29.6">node</text>
<text x="134" y="27.6">-&gt;</text>
<text x="138.3" y="27.6">FLEXn</text>
<text x="138.5" y="29.6">to</text>
<text x="141.5" y="29.6">GND smooths</text>
<text x="145.1" y="27.6">node</text>
<text x="150.8" y="27.6">-&gt;</text>
<text x="155.1" y="27.6">10k</text>
<text x="155.7" y="29.6">the</text>
<text x="159.8" y="27.6">-&gt;</text>
<text x="159.8" y="29.6">reading.</text>
<text x="164.1" y="27.6">GND. The</text>
<text x="174.1" y="27.6">ESP32</text>
<text x="181.3" y="27.6">reads</text>
<text x="187.7" y="27.6">the</text>
<text x="191.8" y="27.6">node</text>
<text x="197.5" y="27.6">voltage</text>
<text x="205.6" y="27.6">(ADC1).</text>
<text x="109" y="31.7">Each</text>
<text x="109" y="33.7">FLEX1-5</text>
<text x="109" y="35.7">GPIO39</text>
<text x="114.7" y="31.7">sensor</text>
<text x="117.1" y="35.7">is</text>
<text x="118.7" y="33.7">=</text>
<text x="119.9" y="35.7">the</text>
<text x="121.4" y="33.7">GPIO 39,</text>
<text x="122.1" y="31.7">plugs</text>
<text x="124" y="35.7">DevKit</text>
<text x="128.4" y="31.7">into</text>
<text x="131.1" y="35.7">pin</text>
<text x="131.2" y="33.7">34,</text>
<text x="135.2" y="35.7">named</text>
<text x="135.4" y="33.7">35,</text>
<text x="135.6" y="31.7">2-pin</text>
<text x="139.6" y="33.7">32,</text>
<text x="142.4" y="31.7">JST-XH</text>
<text x="142.6" y="35.7">SENSOR_VN (printed</text>
<text x="143.8" y="33.7">33:</text>
<text x="148" y="33.7">the</text>
<text x="150.8" y="31.7">socket</text>
<text x="152.2" y="33.7">same</text>
<text x="158.1" y="31.7">(J1-J5).</text>
<text x="158.3" y="33.7">order</text>
<text x="163.3" y="35.7">VN on</text>
<text x="164.4" y="33.7">as</text>
<text x="167.5" y="31.7">Either</text>
<text x="167.8" y="33.7">FLEX_PINS[]</text>
<text x="170.4" y="35.7">the</text>
<text x="174.2" y="31.7">way</text>
<text x="174.5" y="35.7">board).</text>
<text x="178.8" y="31.7">round</text>
<text x="180.5" y="33.7">in</text>
<text x="183.4" y="33.7">hand_sign_glove_ble.ino.</text>
<text x="185.4" y="31.7">works.</text>
<text x="106.7" y="37.8">IMU:</text>
<text x="106.7" y="41.9">POWER: USB</text>
<text x="109" y="39.8">The</text>
<text x="111.8" y="37.8">MPU6050</text>
<text x="113.4" y="39.8">module</text>
<text x="119.9" y="41.9">on</text>
<text x="121.5" y="39.8">has</text>
<text x="121.9" y="37.8">module</text>
<text x="123.4" y="41.9">the</text>
<text x="126" y="39.8">its</text>
<text x="127.5" y="41.9">DevKit.</text>
<text x="129.5" y="39.8">own</text>
<text x="130" y="37.8">(GY-521)</text>
<text x="134.3" y="39.8">I2C</text>
<text x="135.2" y="41.9">J6</text>
<text x="138.5" y="39.8">pull-up</text>
<text x="138.6" y="41.9">is</text>
<text x="140.4" y="37.8">on</text>
<text x="141.4" y="41.9">an</text>
<text x="143.9" y="37.8">I2C.</text>
<text x="144.8" y="41.9">optional</text>
<text x="147.2" y="39.8">resistors,</text>
<text x="148.7" y="37.8">SDA =</text>
<text x="153.7" y="41.9">5</text>
<text x="156.1" y="41.9">V input</text>
<text x="156.2" y="37.8">GPIO21,</text>
<text x="157.2" y="39.8">so</text>
<text x="160.6" y="39.8">the</text>
<text x="164.3" y="41.9">to</text>
<text x="164.7" y="39.8">carrier</text>
<text x="164.9" y="37.8">SCL =</text>
<text x="167.4" y="41.9">the</text>
<text x="171.5" y="41.9">DevKit</text>
<text x="172.2" y="39.8">has</text>
<text x="172.3" y="37.8">GPIO22.</text>
<text x="176.7" y="39.8">none.</text>
<text x="178.6" y="41.9">EXT_5V pin.</text>
<text x="181" y="37.8">AD0</text>
<text x="185.7" y="37.8">to</text>
<text x="188.7" y="37.8">GND =</text>
<text x="196.5" y="37.8">address</text>
<text x="205.1" y="37.8">0x68.</text>
<text x="76.2" y="42.9">to</text>
<text x="79.2" y="42.9">U1</text>
<text x="83" y="42.9">GPIO39</text>
<text x="106.7" y="46">PWR_FLAG is</text>
<text x="109" y="43.9">Use</text>
<text x="113.6" y="43.9">USB</text>
<text x="118.6" y="43.9">or</text>
<text x="120.1" y="46">not</text>
<text x="121.7" y="43.9">J6,</text>
<text x="124.3" y="46">a</text>
<text x="125.7" y="43.9">never</text>
<text x="126.6" y="46">part.</text>
<text x="131.9" y="43.9">both</text>
<text x="132.2" y="46">It</text>
<text x="134.7" y="46">only</text>
<text x="137.3" y="43.9">at</text>
<text x="139.8" y="46">tells</text>
<text x="140.3" y="43.9">once.</text>
<text x="145.1" y="46">KiCad's</text>
<text x="146.6" y="43.9">3V3</text>
<text x="151.2" y="43.9">comes</text>
<text x="153.4" y="46">rule</text>
<text x="158.2" y="46">check</text>
<text x="158.5" y="43.9">from</text>
<text x="164" y="43.9">the</text>
<text x="164.9" y="46">that</text>
<text x="168.1" y="43.9">DevKit's</text>
<text x="169.8" y="46">the</text>
<text x="173.9" y="46">net</text>
<text x="176.9" y="43.9">regulator.</text>
<text x="178" y="46">has</text>
<text x="182.5" y="46">a</text>
<text x="184.9" y="46">supply.</text>
<text x="106.7" y="48">Pins</text>
<text x="111.9" y="48">marked</text>
<text x="120" y="48">X are</text>
<text x="126.5" y="48">unused.</text>
<text x="135" y="48">H1-H4</text>
<text x="142.9" y="48">are</text>
<text x="147" y="48">M3</text>
<text x="150.9" y="48">mounting</text>
<text x="160.8" y="48">holes.</text>
<text x="76.2" y="70.9">to</text>
<text x="79.2" y="70.9">U1</text>
<text x="83" y="70.9">GPIO34</text>
<text x="226.1" y="73.4">MPU6050</text>
<text x="236.1" y="73.4">under</text>
<text x="242.6" y="73.4">the</text>
<text x="246.7" y="73.4">DevKit</text>
<text x="253.8" y="73.4">on</text>
<text x="257.3" y="73.4">the</text>
<text x="261.4" y="73.4">PCB</text>
<text x="76.2" y="98.8">to</text>
<text x="79.2" y="98.8">U1</text>
<text x="83" y="98.8">GPIO35</text>
<text x="215.9" y="122.9">Optional</text>
<text x="225" y="122.9">5</text>
<text x="227.4" y="122.9">V input</text>
<text x="76.2" y="126.8">to</text>
<text x="79.2" y="126.8">U1</text>
<text x="83" y="126.8">GPIO32</text>
<text x="195.6" y="144.5">Mounting</text>
<text x="205.3" y="144.5">holes</text>
<text x="76.2" y="154.7">to</text>
<text x="79.2" y="154.7">U1</text>
<text x="83" y="154.7">GPIO33</text>
<text x="132.1" y="158.5">Rule-check</text>
<text x="144.4" y="158.5">flags</text>
<text x="150.3" y="158.5">(not</text>
<text x="155.4" y="158.5">parts)</text>
</g>
<g font-size="1.8" fill="#a90000">
<text x="32.9" y="35.3">2</text>
<text x="32.9" y="37.8">1</text>
<text x="32.9" y="65.8">1</text>
<text x="32.9" y="63.2">2</text>
<text x="32.9" y="93.7">1</text>
<text x="32.9" y="91.2">2</text>
<text x="32.9" y="119.1">2</text>
<text x="32.9" y="121.7">1</text>
<text x="224.7" y="131.8">1</text>
<text x="224.7" y="134.4">2</text>
<text x="32.9" y="149.6">1</text>
<text x="32.9" y="147.1">2</text>
</g>
<g font-size="1.8" fill="#006464">
<text x="38" y="30.1">+3V3</text>
<text x="18.5" y="40.2">Flex</text>
<text x="22.9" y="36.4">J1</text>
<text x="23.5" y="40.2">1</text>
<text x="53.3" y="42.8">R1</text>
<text x="53.3" y="45.3">10k</text>
<text x="67.3" y="42.8">C1</text>
<text x="67.3" y="45.3">100n</text>
<text x="48.8" y="52.9">GND</text>
<text x="61.5" y="52.9">GND</text>
<text x="38" y="58">+3V3</text>
<text x="22.9" y="64.4">J2</text>
<text x="18.5" y="68.2">Flex</text>
<text x="23.5" y="68.2">2</text>
<text x="53.3" y="70.7">R2</text>
<text x="67.3" y="70.7">C2</text>
<text x="119.3" y="70.7">+3V3</text>
<text x="53.3" y="73.3">10k</text>
<text x="67.3" y="73.3">100n</text>
<text x="132.1" y="72.5">U1</text>
<text x="226.1" y="77.6">U2</text>
<text x="253.9" y="75.8">+3V3</text>
<text x="48.8" y="80.9">GND</text>
<text x="61.5" y="80.9">GND</text>
<text x="38" y="86">+3V3</text>
<text x="22.9" y="92.3">J3</text>
<text x="18.5" y="96.1">Flex</text>
<text x="23.5" y="96.1">3</text>
<text x="53.3" y="98.7">R3</text>
<text x="53.3" y="101.2">10k</text>
<text x="67.3" y="98.7">C3</text>
<text x="67.3" y="101.2">100n</text>
<text x="226.1" y="105.5">MPU6050</text>
<text x="236.1" y="105.5">module</text>
<text x="244.2" y="105.5">(GY-521)</text>
<text x="254.5" y="107.5">GND</text>
<text x="38" y="113.9">+3V3</text>
<text x="48.8" y="108.8">GND</text>
<text x="61.5" y="108.8">GND</text>
<text x="119.9" y="117.7">GND</text>
<text x="18.5" y="124.1">Flex</text>
<text x="22.9" y="120.2">J4</text>
<text x="23.5" y="124.1">4</text>
<text x="53.3" y="126.6">R4</text>
<text x="53.3" y="129.1">10k</text>
<text x="67.3" y="126.6">C4</text>
<text x="67.3" y="129.1">100n</text>
<text x="132.1" y="128.4">ESP32-DevKitC-32D</text>
<text x="153.3" y="128.4">(socketed)</text>
<text x="216.2" y="127.9">PWR_FLAG</text>
<text x="227.4" y="129.1">J6</text>
<text x="48.8" y="136.8">GND</text>
<text x="61.5" y="136.8">GND</text>
<text x="232.4" y="134.2">5V</text>
<text x="235.9" y="134.2">IN</text>
<text x="38" y="141.8">+3V3</text>
<text x="137.4" y="143.1">PWR_FLAG</text>
<text x="160.3" y="143.1">PWR_FLAG</text>
<text x="218.9" y="143.1">GND</text>
<text x="22.9" y="148.2">J5</text>
<text x="129.4" y="144.4">+3V3</text>
<text x="194.2" y="149.5">H1</text>
<text x="204.4" y="149.5">H2</text>
<text x="214.5" y="149.5">H3</text>
<text x="224.7" y="149.5">H4</text>
<text x="18.5" y="152">Flex</text>
<text x="23.5" y="152">5</text>
<text x="53.3" y="154.5">R5</text>
<text x="67.3" y="154.5">C5</text>
<text x="152.9" y="153.3">GND</text>
<text x="53.3" y="157.1">10k</text>
<text x="67.3" y="157.1">100n</text>
<text x="194.1" y="157.1">M3</text>
<text x="204.3" y="157.1">M3</text>
<text x="214.5" y="157.1">M3</text>
<text x="224.6" y="157.1">M3</text>
<text x="48.8" y="164.7">GND</text>
<text x="61.5" y="164.7">GND</text>
</g>
<g font-size="1.4" fill="#a90000">
<text x="127.4" y="75.9">J2-1</text>
<text x="163" y="75.9">J3-1</text>
<text x="127.4" y="78.5">J2-2</text>
<text x="127.4" y="81">J2-3</text>
<text x="127.4" y="83.6">J2-4</text>
<text x="163" y="78.5">J3-2</text>
<text x="163" y="81">J3-3</text>
<text x="163" y="83.6">J3-4</text>
<text x="247.3" y="81">VCC</text>
<text x="127.4" y="86.1">J2-5</text>
<text x="127.4" y="88.6">J2-6</text>
<text x="163" y="86.1">J3-5</text>
<text x="163" y="88.6">J3-6</text>
<text x="222" y="86.1">AD0</text>
<text x="247.6" y="86.1">INT</text>
<text x="127.4" y="91.2">J2-7</text>
<text x="127.4" y="93.7">J2-8</text>
<text x="163" y="91.2">J3-7</text>
<text x="163" y="93.7">J3-8</text>
<text x="222" y="93.7">SDA</text>
<text x="222" y="91.2">SCL</text>
<text x="247.4" y="93.7">XDA</text>
<text x="247.4" y="91.2">XCL</text>
<text x="126.9" y="98.8">J2-10</text>
<text x="126.9" y="101.3">J2-11</text>
<text x="127.4" y="96.3">J2-9</text>
<text x="162.5" y="98.8">J3-10</text>
<text x="162.5" y="101.3">J3-11</text>
<text x="163" y="96.3">J3-9</text>
<text x="247.2" y="98.8">GND</text>
<text x="126.9" y="103.9">J2-12</text>
<text x="126.9" y="106.4">J2-13</text>
<text x="162.5" y="103.9">J3-12</text>
<text x="162.5" y="106.4">J3-13</text>
<text x="126.9" y="109">J2-14</text>
<text x="126.9" y="111.5">J2-15</text>
<text x="162.5" y="109">J3-14</text>
<text x="162.5" y="111.5">J3-15</text>
<text x="126.9" y="114">J2-16</text>
<text x="126.9" y="116.6">J2-17</text>
<text x="126.9" y="119.1">J2-18</text>
<text x="162.5" y="114">J3-16</text>
<text x="162.5" y="116.6">J3-17</text>
<text x="162.5" y="119.1">J3-18</text>
<text x="126.9" y="121.7">J2-19</text>
<text x="162.5" y="121.7">J3-19</text>
</g>
<g font-size="1.4" fill="#006464">
<text x="133.1" y="76.9">3V3</text>
<text x="157.2" y="76.9">GND3</text>
<text x="133.1" y="79.5">EN</text>
<text x="133.1" y="82">SENSOR_VP</text>
<text x="157.8" y="79.5">IO23</text>
<text x="157.8" y="82">IO22</text>
<text x="242.2" y="82">VCC</text>
<text x="133.1" y="84.6">SENSOR_VN</text>
<text x="133.1" y="87.1">IO34</text>
<text x="133.1" y="89.6">IO35</text>
<text x="157.3" y="87.1">RXD0</text>
<text x="157.6" y="84.6">TXD0</text>
<text x="157.8" y="89.6">IO21</text>
<text x="227.1" y="87.1">AD0</text>
<text x="242.8" y="87.1">INT</text>
<text x="133.1" y="92.2">IO32</text>
<text x="133.1" y="94.7">IO33</text>
<text x="157.2" y="92.2">GND2</text>
<text x="157.8" y="94.7">IO19</text>
<text x="227.1" y="92.2">SCL</text>
<text x="227.1" y="94.7">SDA</text>
<text x="242.3" y="94.7">XDA</text>
<text x="242.3" y="92.2">XCL</text>
<text x="133.1" y="97.3">IO25</text>
<text x="133.1" y="99.8">IO26</text>
<text x="157.8" y="97.3">IO18</text>
<text x="158.8" y="99.8">IO5</text>
<text x="242" y="99.8">GND</text>
<text x="133.1" y="102.3">IO27</text>
<text x="133.1" y="104.9">IO14</text>
<text x="133.1" y="107.4">IO12</text>
<text x="157.8" y="102.3">IO17</text>
<text x="157.8" y="104.9">IO16</text>
<text x="158.8" y="107.4">IO4</text>
<text x="133.1" y="110">GND1</text>
<text x="133.1" y="112.5">IO13</text>
<text x="158.8" y="110">IO0</text>
<text x="158.8" y="112.5">IO2</text>
<text x="133.1" y="115">SD2</text>
<text x="133.1" y="117.6">SD3</text>
<text x="157.8" y="115">IO15</text>
<text x="158.3" y="117.6">SD1</text>
<text x="133.1" y="120.1">CMD</text>
<text x="133.1" y="122.7">EXT_5V</text>
<text x="158.3" y="120.1">SD0</text>
<text x="158.4" y="122.7">CLK</text>
</g>
</svg>
